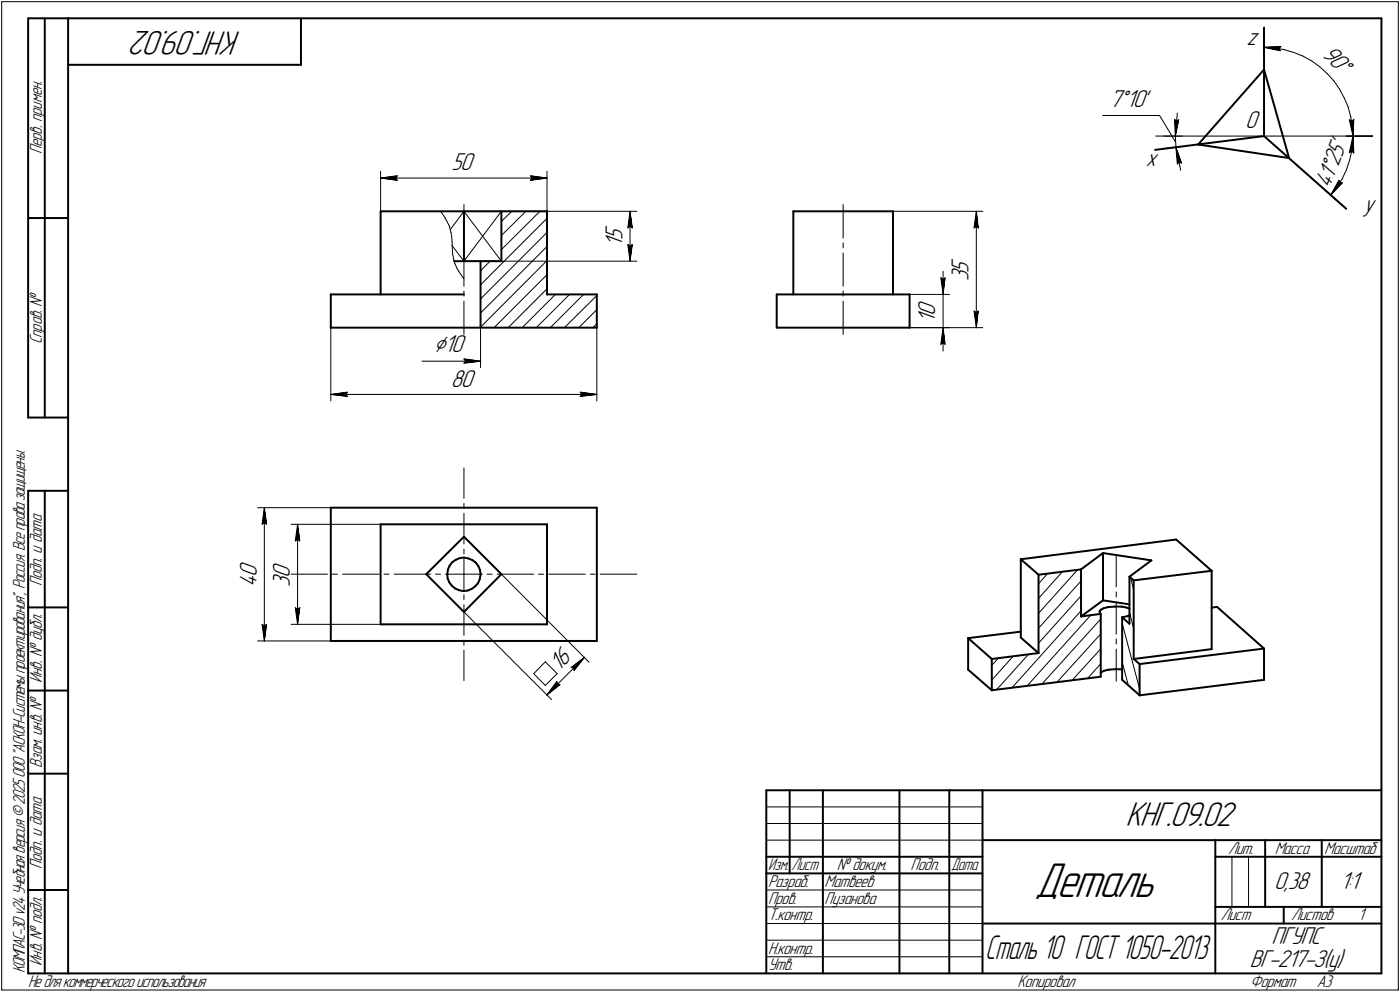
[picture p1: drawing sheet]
<svg xmlns="http://www.w3.org/2000/svg" width="421mm" height="298mm" viewBox="0 0 421 298" stroke-linecap="round" stroke-linejoin="round" font-family="sans-serif">
<g fill="none" stroke="#000" stroke-width=".59">
<path d="M8.5 5.5v120zM8.5 5.5h12zM13.5 5.5v120zM20.5 5.5v287zM20.5 5.5h395zM20.5 19.5h70zM90.5 5.5v14zM380.2 8.3v32.6zM415.5 5.5v287zM380.2 20.9l7.5 26.6zM380.2 20.9l-19.9 22.5zM347.4 45l32.8-4.1z"/>
<path d="M360.3 43.4l27.4 4.1zM380.2 40.9l24.7 21.8zM8.5 65.5h12zM114.5 63.5h50zM114.5 63.5v25zM136.6 78.5h2.9zM139.5 78.5h11.3zM139.5 63.5v15zM144.5 78.5v20zM150.8 63.5v15zM164.5 63.5v25zM238.6 63.5h30z"/>
<path d="M238.6 63.5v25zM268.6 63.5v25zM99.5 88.5v10zM99.5 98.5h80zM99.5 88.5h40zM164.5 88.5h15zM179.5 88.5v10zM233.6 98.5h40zM233.6 88.5h40zM233.6 88.5v10zM273.6 88.5v10zM8.5 125.5h12z"/>
<path d="M8.5 147.5v145zM8.5 147.5h12zM13.5 147.5v145zM99.5 152.6v40zM99.5 152.6h40zM114.5 157.6h25zM114.5 157.6v30zM139.5 152.6h40zM139.5 157.6h25zM164.5 157.6v15zM179.5 152.6v20zM128.2 172.6l11.3 11.3z"/>
<path d="M128.2 172.6l11.3-11.3zM134.5 172.6l.1 1.2zM134.6 173.8l.5 1.2zM134.7 171.2l-.2 1.4zM135.1 175l.8 1zM135.2 170l-.5 1.2zM135.9 176l1 .9zM136 169l1.1-.8zM136 169l-.8 1zM136.9 176.9l1.2 .5zM137.1 168.2l1.2-.5zM138.1 177.4l1.3 .2z"/>
<path d="M138.3 167.7l1.2-.1zM139.4 177.6l1.3-.1zM139.5 167.6l1.3 .2zM139.5 161.3l11.3 11.3zM140.7 177.5l1.2-.5zM140.8 167.8l1.3 .5zM141.9 177l1-.8zM142.1 168.3l1 .8zM143.1 169.1l.7 1zM143.8 175.3l-.9 .9zM143.8 170.1l.6 1.2zM144.3 174.1l-.5 1.2z"/>
<path d="M144.4 171.3l.1 1.3zM144.5 172.7l-.2 1.4zM144.5 172.6v.1zM150.8 172.6l-11.3 11.3zM164.5 172.6v15zM179.5 172.6v20zM307 168.1l5.3 4.6zM307 168.1v23.5zM307 168.1l46.7-6zM312.3 172.7l12.8-1.6zM312.3 172.7v23.6zM325.1 171.1l6.6-4.9z"/>
<path d="M325.1 171.1v14.2zM331.7 166.2l14.6 2.2zM331.7 166.2v14.2zM339.7 173.3l6.6-4.9zM339.7 173.3l1.3 1.1zM339.7 173.3v14.2zM341 174.4l23.4-2.9zM341 174.4v23.6zM353.7 162.1l10.7 9.4zM364.4 171.5v23.6zM8.5 182.5h12zM99.5 192.6h80z"/>
<path d="M114.5 187.6h50zM291.2 191.8l15.8-2zM291.2 191.8l7.1 6.2zM291.2 191.8v9.5zM298.3 198v9.4zM298.3 198l14-1.7zM307 191.6l5.3 4.7zM325.1 185.3l6.6-4.9zM325.1 185.3l5.9-.8zM330.7 183.6v.3zM330.7 183.9l.2 .4zM330.9 184.3l.1 .2z"/>
<path d="M331 184.5v18.9zM331.1 183.2l.8-.4zM331.1 183.2l-.4 .4zM331.7 180.4l8 1.2zM331.9 182.8l1.3-.3zM333.2 182.5l2.1-.2zM335.3 182.3h1.9zM337.2 182.3l1.5 .2zM337.5 185.5l1.6-.3zM337.5 185.5v18.8zM337.5 185.5l2.2 2zM338.7 182.5l1 .4z"/>
<path d="M339.1 185.2l.6-.3zM341 198l23.4-2.9zM341 198l1.7 1.6zM342.7 199.6l37.5-4.7zM342.7 199.6v9.4zM364.4 182.6l1.6-.2zM366 182.4l14.2 12.5zM380.2 194.9v9.4zM8.5 207.5h12zM291.2 201.3l7.1 6.1zM298.3 207.4l32.7-4zM331 202.2l.2-.2z"/>
<path d="M331.2 202l.8-.4zM332 201.6l1.4-.3zM333.4 201.3l2.2-.2zM335.6 201.1l1.9 .1zM337.5 204.3l5.2 4.7zM342.7 209l37.5-4.7zM8.5 232.5h12zM230.5 237.5h185zM230.5 237.5v55zM237.5 237.5v25zM247.5 237.5v55zM270.5 237.5v55z"/>
<path d="M285.5 237.5v55zM295.5 237.5v55zM230.5 257.5h65zM295.5 252.5h120zM365.5 252.5v40zM365.5 257.5h15zM380.5 252.5v20zM380.5 257.5h35zM397.5 252.5v20zM8.5 267.5h12zM230.5 262.5h65zM295.5 277.5h70z"/>
<path d="M365.5 277.5h50zM365.5 272.5h50zM386.1 272.5v5zM8.5 292.5h12zM20.5 292.5h395z"/>
</g>
<g fill="none" stroke="#000" stroke-width=".3">
<path d="M.5 .5v297zM.5 .5h420zM380.2 14.2l5-.2zM380.2 14.2l4.9 1zM380.2 14.2l3 .2zM380.2 8.3v7.9zM383.2 14.4l3 .5zM384.6 14.6l.5 .6zM385.2 14l-.6 .6zM386.2 14.9l2.8 .8zM389 15.7l2.8 1.1zM391.8 16.8l2.7 1.5z"/>
<path d="M394.5 18.3l2.4 1.8zM420.5 .5v297zM331.6 34.7h17.1zM348.7 34.7l4.8 7.9zM353.2 35.9l.6 .5zM353.2 35.9l.3 5zM353.8 36.4l.7-.4zM354.1 34l-.6 6.9zM354.5 36l-1 4.9zM396.9 20.1l2.2 2zM399.1 22.1l2.1 2.2zM401.2 24.3l1.6 2.5z"/>
<path d="M402.8 26.8l1.5 2.7zM404.3 29.5l1.2 2.7zM405.5 32.2l.7 2.9zM405.8 36l1.1 4.9zM405.8 36l.7 .4zM406.2 35.1l.5 3zM406.5 36.4l.7-.5zM406.7 38.1l.2 2.8zM407.2 35.9l-.3 5zM114.5 53.5l5-.7zM114.5 53.5l5 .7zM114.5 53.5h50z"/>
<path d="M114.5 51.5v37zM119 53.5l.5 .7zM119.5 52.8l-.5 .7zM159.5 54.2l5-.7zM159.5 52.8l.5 .7zM159.5 52.8l5 .7zM160 53.5l-.5 .7zM164.5 51.5v37zM347.6 40.9h32.6zM350 40.9h5.4zM350.5 44.6l5.1-.6zM353.5 40.9l.2 3z"/>
<path d="M353.7 44.3l.4 5zM353.7 44.3l1.6 4.7zM353.7 44.3l1.4 6.8zM353.7 43.9v.4zM354.6 48.7l-.5 .6zM354.6 48.7l.7 .3zM380.2 40.9h32.6zM398.7 57.3l6.2 5.4zM402.1 56.2l-1.9 2.4zM402.7 54.2l-2.5 4.4zM402.7 54.2l.2 .7zM402.9 54.9h.8z"/>
<path d="M403.7 54.9l-3.5 3.7zM403.7 53.7l-1.6 2.5zM404.9 40.9h7.9zM405 51l-1.3 2.7zM405.8 45.9l.7-.5zM405.9 48.1l-.9 2.9zM406.5 45.4l.7 .6zM406.6 45.2l-.7 2.9zM406.8 42.2l-.2 3zM406.9 40.9l.3 5.1zM406.9 40.9l-1.1 5zM406.9 40.9l-.1 1.3z"/>
<path d="M132.5 63.5l1.4 1.9zM133.9 65.4l.1 .4zM134 65.8l1.1 2.1zM135.1 67.9l.1 .3zM135.2 68.2l.4 1.6zM135.6 69.8l.2 1.1zM135.8 70.9l.2 1.7zM136 73.8l3.5 4.7zM136 72.6v1.1zM136 73.7l.1 2.7zM136.1 76.4l.4 1.7zM136.5 78.1l.2 .9z"/>
<path d="M136.7 79l.7 1.6zM139.5 61.5v10zM139.5 73v1.5zM139.5 76v10zM139.5 63.5l11.3 15zM139.5 63.5l-4 5.4zM139.5 78.5h52zM139.5 63.5h52zM150.8 63.5l-11.3 15zM150.8 75l11.6-11.5zM150.8 70.8l7.4-7.3zM150.8 66.5l3.1-3z"/>
<path d="M188.8 73.5l.7 5zM188.8 73.5l.7 .5zM188.8 68.5l.7-.5zM189.5 74l.7-.5zM189.5 63.5l.7 5zM189.5 68l.7 .5zM189.5 63.5l-.7 5zM189.5 63.5v15zM190.2 73.5l-.7 5zM253.6 61.5v10zM253.6 73v1.5zM253.6 76v10z"/>
<path d="M268.6 63.5h27zM292.9 68.5l.7-.5zM293.6 63.5l.6 5zM293.6 68l.6 .5zM293.6 63.5l-.7 5zM293.6 63.5v35zM99.5 98.5v22zM137.4 80.6l.5 .8zM137.9 81.4l1.4 2.1zM139.3 83.5l.2 .2zM139.5 87.5v1.5zM139.5 90.5v10z"/>
<path d="M144.5 98.3l20-20zM144.5 94.1l20-20zM144.5 89.8l20-20zM144.5 85.6l20-20zM144.5 81.4l2.9-2.9zM144.5 98.5v12zM148.6 98.5l15.9-16zM152.8 98.5l11.7-11.7zM157.1 98.5l9.9-10zM161.3 98.5l10-10zM165.5 98.5l10-10zM169.8 98.5l9.7-9.7z"/>
<path d="M174.1 98.5l5.4-5.5zM179.5 97.3l-1.2 1.2zM179.5 98.5v22zM253.6 87.5v1.5zM253.6 90.5v10zM273.6 98.5h12zM273.6 88.5h12zM273.6 98.5h22zM283 83.5l.6 .5zM283 83.5l.6 5zM283.6 98.5l-.6 5zM283.6 98.5l.6 5z"/>
<path d="M283.6 98.5v7zM283.6 84l.6-.5zM283.6 81.5v7zM283.6 88.5v10zM284.2 83.5l-.6 5zM292.9 93.5l.7 5zM292.9 93.5l.7 .5zM293.6 94l.6-.5zM294.2 93.5l-.6 5zM99.5 118.5l5-.6zM99.5 118.5l5 .6zM99.5 118.5h80z"/>
<path d="M104 118.5l.5 .6zM104.5 117.9l-.5 .6zM126.9 108.5h17.6zM139.5 109.1l5-.6zM139.5 107.9l.5 .6zM139.5 107.9l5 .6zM140 108.5l-.5 .6zM174.5 119.1l5-.6zM174.5 117.9l.5 .6zM174.5 117.9l5 .6zM175 118.5l-.5 .6zM283 103.5l.6-.5z"/>
<path d="M283.6 103l.6 .5zM77.5 152.6h22zM78.8 157.6l.7-.5zM79.5 152.6l.7 5zM79.5 157.1l.7 .5zM79.5 152.6l-.7 5zM79.5 152.6v40zM87.5 157.6h27zM89.5 157.6l.7 5zM89.5 157.6l-.7 5zM89.5 157.6v30zM139.5 140.6v9.2z"/>
<path d="M139.5 151.3v1.5zM139.5 154.3v9.2zM87.5 172.6h11zM88.8 162.6l.7-.5zM89.5 162.1l.7 .5zM100 172.6h1.5zM103 172.6h11zM115.5 172.6h1.5zM118.5 172.6h11zM131 172.6h1.5zM134 172.6h5.5zM139.5 178.7v1.5z"/>
<path d="M139.5 172.6v4.6zM139.5 165v1.5zM139.5 168v4.6zM139.5 172.6h5.5zM146.5 172.6h1.5zM149.5 172.6h11zM150.8 172.6l26.3 26.4zM162 172.6h1.5zM165 172.6h11zM177.5 172.6h1.5zM180.5 172.6h11zM315 172.4l-2.7 3z"/>
<path d="M319.5 171.8l-7.2 8zM324.1 171.2l-11.8 13.1zM325.1 179.1l-12.8 14.2zM325.1 174.6l-12.8 14.2zM335.7 177.9v1.5zM335.7 166.7v9.7zM340 173.6l1 3.7zM77.5 192.6h22zM78.8 187.6l.7 5zM78.8 187.6l.7 .5zM79.5 188.1l.7-.5zM80.2 187.6l-.7 5z"/>
<path d="M87.5 187.6h27zM88.8 182.6l.7 5zM88.8 182.6l.7 .5zM89.5 183.1l.7-.5zM90.2 182.6l-.7 5zM139.5 195.4v9.2zM139.5 192.4v1.5zM139.5 181.7v9.2zM139.5 183.9l26.4 26.3zM164 198.9l-3.5 3.5zM164 198.9l3.6 3.5zM175.8 197.5l-3.2 4z"/>
<path d="M300.2 197.8l-1.9 2.2zM304.7 197.2l-6.4 7.2zM309.3 196.7l-9.6 10.6zM325.1 183.6l-20.8 23.2zM328 184.9l-19.1 21.3zM331 199.5l-3.9 4.4zM331 195l-8.5 9.4zM331 190.5l-13.1 14.5zM331 186l-17.6 19.6zM335.7 195.1v9.6zM335.7 192v1.5zM335.7 180.8v9.8z"/>
<path d="M337.5 198.9l1.8 7.1zM337.5 187.3l5.2 19.7zM339.7 184l1.3 4.9zM160.5 202.4l3.5 3.6zM164.4 208.9l4-3.2zM164.4 208.9l11.4-11.4zM167.5 204.8l-3.1 4.1zM167.5 204.8l.1 .9zM167.6 202.4l-3.6 3.6zM167.6 205.7h.8zM171.8 200.6l.8 .1zM171.8 200.6l4-3.1z"/>
<path d="M172.6 200.7v.8zM230.5 247.5h65zM230.5 252.5h65zM230.5 242.5h65zM370.5 257.5v15zM375.5 257.5v15zM230.5 267.5h65zM230.5 272.5h65zM230.5 277.5h65zM.5 297.5h420zM230.5 282.5h65zM230.5 287.5h65z"/>
</g>
<g fill="#000" stroke="#000" stroke-width=".3">
<path d="M380.6 14.3h.7zM381 14.4h1.4zM381.4 14.5h2.1zM381.8 14.6h2.8zM382.3 14.6h2.4zM382.6 14.7h2.2zM383 14.8h1.8zM383.5 14.9h1.4zM383.9 15h1.1zM384.3 15.1h.7zM384.7 15.2h.4z"/>
<path d="M383.5 14.1h1.6zM381.8 14.1h3.3zM380.2 14.2h4.8zM381.3 14.3h3.6zM382.4 14.4h2.4zM383.5 14.5h1.2z"/>
<path d="M353.3 36.1h.2zM353.3 36.2h.3zM353.3 36.2h.4zM353.3 36.3h.4zM353.3 36.4h.5zM353.3 36.5h.5zM353.3 36.6h.5zM353.3 36.7h.5zM353.3 36.7h.5zM353.3 36.8h.5zM353.3 36.9h.5zM353.3 37h.5zM353.3 37.1h.5zM353.3 37.2h.5zM353.3 37.3h.5zM353.3 37.3h.5zM353.3 37.4h.5zM353.3 37.5h.5zM353.4 37.6h.3zM353.4 37.7h.3zM353.4 37.8h.3zM353.4 37.8h.3zM353.4 37.9h.3zM353.4 38h.3zM353.4 38.1h.3zM353.4 38.2h.3zM353.4 38.3h.3zM353.4 38.4h.3zM353.4 38.4h.3zM353.4 38.5h.3zM353.4 38.6h.3zM353.4 38.7h.3zM353.4 38.8h.3zM353.4 38.9h.3zM353.4 38.9h.3zM353.4 39h.3zM353.4 39.1h.3zM353.4 39.2h.3zM353.5 39.3h.2zM353.5 39.4h.2zM353.5 39.5h.2zM353.5 39.5h.2zM353.5 39.6h.2zM353.5 39.7h.2z"/>
<path d="M354.2 36.2h.3zM354.2 36.2h.3zM354 36.3h.5zM353.8 36.4h.6zM353.8 36.5h.6zM353.8 36.6h.6zM353.8 36.7h.6zM353.8 36.7h.6zM353.8 36.8h.5zM353.8 36.9h.5zM353.8 37h.5zM353.8 37.1h.5zM353.8 37.2h.5zM353.8 37.3h.4zM353.8 37.3h.4zM353.8 37.4h.4zM353.8 37.5h.4zM353.7 37.6h.5zM353.7 37.7h.5zM353.7 37.8h.5zM353.7 37.8h.5zM353.7 37.9h.5zM353.7 38h.5zM353.7 38.1h.4zM353.7 38.2h.4zM353.7 38.3h.4zM353.7 38.4h.4zM353.7 38.4h.3zM353.7 38.5h.3zM353.7 38.6h.3zM353.7 38.7h.3zM353.7 38.8h.3zM353.7 38.9h.2zM353.7 38.9h.2zM353.7 39h.2zM353.7 39.1h.2zM353.7 39.2h.2zM353.7 39.3h.1zM353.7 39.4h.1zM353.7 39.5h.1zM353.7 39.5h.1zM353.7 39.6h.1zM353.6 39.8h.1zM353.6 39.9h.1zM353.6 40h.1zM353.6 40h.1z"/>
<path d="M405.9 36.2h.2zM405.9 36.2h.3zM405.9 36.3h.5zM406 36.4h.5zM406 36.5h.6zM406 36.6h.6zM406 36.7h.6zM406.1 36.7h.5zM406.1 36.8h.5zM406.1 36.9h.5zM406.1 37h.5zM406.1 37.1h.5zM406.1 37.2h.5zM406.1 37.3h.5zM406.1 37.3h.6zM406.1 37.4h.6zM406.2 37.5h.5zM406.2 37.6h.5zM406.2 37.7h.5zM406.2 37.8h.5zM406.2 37.8h.5zM406.3 37.9h.4zM406.3 38h.4zM406.3 38.1h.4zM406.3 38.2h.4zM406.4 38.3h.3zM406.4 38.4h.3zM406.4 38.4h.3zM406.4 38.5h.3zM406.4 38.6h.3zM406.5 38.7h.2zM406.5 38.8h.2zM406.5 38.9h.2zM406.5 38.9h.2zM406.6 39h.1zM406.6 39.1h.2zM406.6 39.2h.2zM406.6 39.3h.2zM406.6 39.4h.2zM406.7 39.5h.1zM406.7 39.5h.1zM406.7 39.6h.1zM406.7 39.7h.1zM406.7 40h.2zM406.7 40.1h.2z"/>
<path d="M407 36.1h.2zM406.8 36.2h.4zM406.7 36.2h.5zM406.7 36.3h.5zM406.5 36.4h.7zM406.6 36.5h.6zM406.6 36.6h.6zM406.6 36.7h.6zM406.6 36.7h.6zM406.6 36.8h.6zM406.6 36.9h.6zM406.6 37h.6zM406.6 37.1h.6zM406.6 37.2h.6zM406.6 37.3h.6zM406.7 37.3h.5zM406.7 37.4h.5zM406.7 37.5h.5zM406.7 37.6h.4zM406.7 37.7h.4zM406.7 37.8h.4zM406.7 37.8h.4zM406.7 37.9h.4zM406.7 38h.4zM406.7 38.1h.4zM406.7 38.2h.4zM406.7 38.3h.4zM406.7 38.4h.4zM406.7 38.4h.4zM406.7 38.5h.4zM406.7 38.6h.4zM406.7 38.7h.4zM406.7 38.8h.4zM406.7 38.9h.4zM406.7 38.9h.4zM406.7 39h.4zM406.8 39.1h.3zM406.8 39.2h.3zM406.8 39.3h.2zM406.8 39.4h.2zM406.8 39.5h.2zM406.8 39.5h.2zM406.8 39.6h.2zM406.8 39.7h.2zM406.8 39.8h.2zM406.8 39.9h.2zM406.8 40h.2z"/>
<path d="M114.5 53.5h4.5zM115.1 53.6h4zM115.7 53.7h3.5zM116.4 53.8h2.8zM117 53.8h2.3zM117.6 53.9h1.8zM118.3 54h1.1zM118.9 54.1h.6z"/>
<path d="M118.9 52.9h.6zM118.3 53h1.1zM117.6 53.1h1.8zM117 53.2h2.3zM116.4 53.3h2.8zM115.7 53.3h3.5zM115.1 53.4h4z"/>
<path d="M159.6 52.9h.6zM159.7 53h1.1zM159.8 53.1h1.7zM159.8 53.2h2.3zM159.9 53.3h2.7zM159.9 53.3h3.4zM160 53.4h3.9z"/>
<path d="M160 53.5h4.5zM160 53.6h3.9zM159.9 53.7h3.4zM159.9 53.8h2.7zM159.8 53.8h2.3zM159.8 53.9h1.7zM159.7 54h1.1zM159.6 54.1h.6z"/>
<path d="M353.7 45.1h.2zM353.7 45.2h.2zM353.8 45.6h.2zM353.8 45.6h.2zM353.8 45.7h.2zM353.8 45.8h.2zM353.8 45.9h.3zM353.8 46h.3zM353.8 46.1h.3zM353.8 46.1h.3zM353.8 46.2h.3zM353.9 46.3h.3zM353.9 46.4h.3zM353.9 46.5h.3zM353.9 46.6h.3zM353.9 46.7h.3zM353.9 46.7h.3zM353.9 46.8h.3zM353.9 46.9h.3zM353.9 47h.3zM353.9 47.1h.3zM353.9 47.2h.4zM353.9 47.2h.4zM354 47.3h.3zM354 47.4h.3zM354 47.5h.4zM354 47.6h.4zM354 47.7h.4zM354 47.8h.4zM354 47.8h.4zM354 47.9h.5zM354 48h.5zM354 48.1h.5zM354 48.2h.5zM354 48.3h.5zM354.1 48.3h.5zM354.1 48.4h.5zM354.1 48.5h.5zM354.1 48.6h.5zM354.1 48.7h.5zM354.1 48.8h.5zM354.1 48.9h.4zM354.1 48.9h.3zM354.1 49h.2zM354.1 49.1h.1z"/>
<path d="M353.8 45h.2zM353.9 45.3h.2zM353.9 45.4h.2zM353.9 45.5h.2zM354 45.6h.2zM354 45.6h.2zM354 45.7h.2zM354 45.8h.2zM354.1 45.9h.1zM354.1 46h.2zM354.1 46.1h.2zM354.1 46.1h.2zM354.1 46.2h.3zM354.2 46.3h.2zM354.2 46.4h.2zM354.2 46.5h.3zM354.2 46.6h.3zM354.2 46.7h.3zM354.2 46.7h.4zM354.2 46.8h.4zM354.2 46.9h.5zM354.2 47h.5zM354.2 47.1h.5zM354.3 47.2h.5zM354.3 47.2h.5zM354.3 47.3h.5zM354.3 47.4h.5zM354.4 47.5h.4zM354.4 47.6h.4zM354.4 47.7h.5zM354.4 47.8h.5zM354.4 47.8h.5zM354.5 47.9h.5zM354.5 48h.5zM354.5 48.1h.6zM354.5 48.2h.6zM354.5 48.3h.6zM354.6 48.3h.6zM354.6 48.4h.6zM354.6 48.5h.6zM354.6 48.6h.7zM354.6 48.7h.7zM354.8 48.8h.5zM355 48.9h.3zM355.2 48.9h.1z"/>
<path d="M402.6 54.4h.2zM402.6 54.4h.2zM402.5 54.5h.3zM402.5 54.6h.3zM402.4 54.7h.4zM402.4 54.8h.5zM402.3 54.9h.6zM402.3 54.9h.6zM402.3 55h.6zM402.2 55.1h.6zM402.2 55.2h.6zM402.1 55.3h.7zM402.1 55.4h.6zM402 55.5h.6zM402 55.5h.5zM401.9 55.6h.6zM401.8 55.7h.6zM401.8 55.8h.5zM401.7 55.9h.6zM401.7 56h.6zM401.7 56h.5zM401.7 56.1h.4zM401.6 56.2h.4zM401.6 56.3h.4zM401.5 56.4h.4zM401.4 56.5h.4zM401.4 56.6h.3zM401.3 56.6h.4zM401.3 56.7h.4zM401.2 56.8h.4zM401.2 56.9h.3zM401.2 57h.3zM401.2 57.1h.2zM401.1 57.1h.2zM401 57.2h.2zM401 57.3h.2zM400.9 57.4h.3zM400.9 57.5h.2zM400.8 57.6h.2zM400.8 57.7h.2zM400.7 57.7h.2zM400.6 58h.1z"/>
<path d="M402.9 54.9h.8zM402.9 55h.8zM402.8 55.1h.8zM402.8 55.2h.7zM402.8 55.3h.6zM402.7 55.4h.7zM402.6 55.5h.7zM402.5 55.5h.7zM402.5 55.6h.6zM402.4 55.7h.6zM402.3 55.8h.6zM402.3 55.9h.5zM402.3 56h.5zM402.2 56h.5zM402.1 56.1h.5zM402 56.2h.5zM402 56.3h.4zM401.9 56.4h.4zM401.8 56.5h.5zM401.7 56.6h.5zM401.7 56.6h.4zM401.7 56.7h.3zM401.6 56.8h.4zM401.5 56.9h.4zM401.5 57h.3zM401.4 57.1h.3zM401.3 57.1h.4zM401.2 57.2h.4zM401.2 57.3h.3zM401.2 57.4h.2zM401.1 57.5h.2zM401 57.6h.2zM401 57.7h.2zM400.9 57.7h.2zM400.8 57.8h.2zM400.7 57.9h.2z"/>
<path d="M406.7 41.7h.2zM406.7 42.1h.1zM406.7 42.2h.1zM406.7 42.2h.1zM406.7 42.3h.1zM406.7 42.4h.1zM406.6 42.5h.2zM406.6 42.6h.2zM406.6 42.7h.2zM406.6 42.8h.1zM406.5 42.8h.2zM406.5 42.9h.2zM406.5 43h.2zM406.5 43.1h.2zM406.5 43.2h.2zM406.4 43.3h.3zM406.4 43.3h.3zM406.4 43.4h.3zM406.4 43.5h.3zM406.3 43.6h.4zM406.3 43.7h.4zM406.3 43.8h.4zM406.3 43.9h.4zM406.3 43.9h.4zM406.2 44h.5zM406.2 44.1h.5zM406.2 44.2h.5zM406.2 44.3h.5zM406.1 44.4h.6zM406.1 44.4h.6zM406.1 44.5h.5zM406.1 44.6h.5zM406.1 44.7h.5zM406.1 44.8h.5zM406.1 44.9h.5zM406.1 45h.5zM406.1 45h.5zM406 45.1h.6zM406 45.2h.6zM406 45.3h.6zM406 45.4h.5zM406 45.5h.4zM405.9 45.6h.4zM405.9 45.6h.2zM405.9 45.7h.2z"/>
<path d="M406.8 41.8h.2zM406.8 41.9h.2zM406.8 42h.2zM406.8 42.1h.2zM406.8 42.2h.2zM406.8 42.2h.2zM406.8 42.3h.2zM406.8 42.4h.2zM406.8 42.5h.2zM406.8 42.6h.2zM406.8 42.7h.3zM406.7 42.8h.4zM406.7 42.8h.4zM406.7 42.9h.4zM406.7 43h.4zM406.7 43.1h.4zM406.7 43.2h.4zM406.7 43.3h.4zM406.7 43.3h.4zM406.7 43.4h.4zM406.7 43.5h.4zM406.7 43.6h.4zM406.7 43.7h.4zM406.7 43.8h.4zM406.7 43.9h.4zM406.7 43.9h.4zM406.7 44h.4zM406.7 44.1h.4zM406.7 44.2h.4zM406.7 44.3h.4zM406.7 44.4h.5zM406.7 44.4h.5zM406.6 44.5h.6zM406.6 44.6h.6zM406.6 44.7h.6zM406.6 44.8h.6zM406.6 44.9h.6zM406.6 45h.6zM406.6 45h.6zM406.6 45.1h.6zM406.6 45.2h.6zM406.6 45.3h.6zM406.5 45.4h.7zM406.7 45.5h.5zM406.7 45.6h.5zM406.8 45.6h.4zM406.9 45.7h.3zM407 45.8h.2z"/>
<path d="M188.9 73.7h.2zM188.9 73.7h.2zM188.9 73.8h.4zM188.9 73.9h.5zM188.9 74h.6zM188.9 74.1h.6zM189 74.2h.5zM189 74.3h.5zM189 74.3h.5zM189 74.4h.5zM189 74.5h.5zM189 74.6h.5zM189 74.7h.5zM189.1 74.8h.4zM189.1 74.8h.4zM189.1 74.9h.4zM189.1 75h.4zM189.1 75.1h.4zM189.1 75.2h.4zM189.1 75.3h.4zM189.1 75.4h.4zM189.1 75.4h.4zM189.1 75.5h.4zM189.1 75.6h.4zM189.1 75.7h.4zM189.1 75.8h.4zM189.1 75.9h.4zM189.1 75.9h.4zM189.2 76h.3zM189.2 76.1h.3zM189.2 76.2h.3zM189.2 76.3h.3zM189.2 76.4h.3zM189.2 76.5h.3zM189.2 76.5h.3zM189.3 76.6h.2zM189.3 76.7h.2zM189.3 76.8h.2zM189.3 76.9h.2zM189.3 77h.2zM189.3 77h.2zM189.3 77.1h.2zM189.3 77.2h.2z"/>
<path d="M189.3 64.8h.2zM189.3 64.9h.2zM189.3 64.9h.2zM189.3 65h.2zM189.3 65.1h.2zM189.3 65.2h.2zM189.3 65.3h.2zM189.3 65.4h.2zM189.2 65.4h.3zM189.2 65.5h.3zM189.2 65.6h.3zM189.2 65.7h.3zM189.2 65.8h.3zM189.2 65.9h.3zM189.2 66h.3zM189.1 66h.4zM189.1 66.1h.4zM189.1 66.2h.4zM189.1 66.3h.4zM189.1 66.4h.4zM189.1 66.5h.4zM189.1 66.5h.4zM189.1 66.6h.4zM189.1 66.7h.4zM189.1 66.8h.4zM189.1 66.9h.4zM189.1 67h.4zM189.1 67.1h.4zM189.1 67.1h.4zM189.1 67.2h.4zM189 67.3h.5zM189 67.4h.5zM189 67.5h.5zM189 67.6h.5zM189 67.6h.5zM189 67.7h.5zM189 67.8h.5zM188.9 67.9h.6zM188.9 68h.6zM188.9 68.1h.5zM188.9 68.2h.4zM188.9 68.2h.2zM188.9 68.3h.2z"/>
<path d="M189.5 64.2h.2zM189.5 64.3h.2zM189.5 64.3h.2zM189.5 64.4h.2zM189.5 64.5h.2zM189.5 64.6h.2zM189.5 64.7h.2zM189.5 64.8h.2zM189.5 64.9h.2zM189.5 64.9h.2zM189.5 65h.2zM189.5 65.1h.2zM189.5 65.2h.2zM189.5 65.3h.2zM189.5 65.4h.2zM189.5 65.4h.3zM189.5 65.5h.3zM189.5 65.6h.3zM189.5 65.7h.3zM189.5 65.8h.3zM189.5 65.9h.3zM189.5 66h.3zM189.5 66h.4zM189.5 66.1h.4zM189.5 66.2h.4zM189.5 66.3h.4zM189.5 66.4h.4zM189.5 66.5h.4zM189.5 66.5h.4zM189.5 66.6h.5zM189.5 66.7h.5zM189.5 66.8h.5zM189.5 66.9h.5zM189.5 67h.5zM189.5 67.1h.5zM189.5 67.1h.5zM189.5 67.2h.5zM189.5 67.3h.6zM189.5 67.4h.6zM189.5 67.5h.6zM189.5 67.6h.6zM189.5 67.6h.6zM189.5 67.7h.6zM189.5 67.8h.6zM189.5 67.9h.7zM189.5 68h.7zM189.7 68.1h.5zM189.7 68.2h.5zM189.8 68.2h.4zM190 68.3h.2z"/>
<path d="M190 73.7h.2zM189.8 73.7h.4zM189.7 73.8h.5zM189.7 73.9h.5zM189.5 74h.7zM189.5 74.1h.7zM189.5 74.2h.6zM189.5 74.3h.6zM189.5 74.3h.6zM189.5 74.4h.6zM189.5 74.5h.6zM189.5 74.6h.6zM189.5 74.7h.6zM189.5 74.8h.5zM189.5 74.8h.5zM189.5 74.9h.5zM189.5 75h.5zM189.5 75.1h.5zM189.5 75.2h.5zM189.5 75.3h.5zM189.5 75.4h.5zM189.5 75.4h.4zM189.5 75.5h.4zM189.5 75.6h.4zM189.5 75.7h.4zM189.5 75.8h.4zM189.5 75.9h.4zM189.5 75.9h.4zM189.5 76h.3zM189.5 76.1h.3zM189.5 76.2h.3zM189.5 76.3h.3zM189.5 76.4h.3zM189.5 76.5h.3zM189.5 76.5h.3zM189.5 76.6h.2zM189.5 76.7h.2zM189.5 76.8h.2zM189.5 76.9h.2zM189.5 77h.2zM189.5 77h.2zM189.5 77.1h.2zM189.5 77.2h.2zM189.5 77.3h.2zM189.5 77.4h.2zM189.5 77.5h.2zM189.5 77.6h.2zM189.5 77.6h.2zM189.5 77.7h.2zM189.5 77.8h.2z"/>
<path d="M293.5 64.8h.1zM293.5 64.9h.1zM293.5 64.9h.1zM293.5 65h.1zM293.5 65.1h.1zM293.5 65.2h.1zM293.5 65.3h.1zM293.5 65.4h.1zM293.4 65.4h.2zM293.4 65.5h.2zM293.4 65.6h.2zM293.4 65.7h.2zM293.4 65.8h.2zM293.4 65.9h.2zM293.4 66h.2zM293.3 66h.3zM293.3 66.1h.3zM293.3 66.2h.3zM293.3 66.3h.3zM293.3 66.4h.3zM293.3 66.5h.3zM293.3 66.5h.3zM293.2 66.6h.4zM293.2 66.7h.4zM293.2 66.8h.4zM293.2 66.9h.4zM293.2 67h.4zM293.2 67.1h.4zM293.2 67.1h.4zM293.2 67.2h.4zM293.1 67.3h.5zM293.1 67.4h.5zM293.1 67.5h.5zM293.1 67.6h.5zM293.1 67.6h.5zM293.1 67.7h.5zM293.1 67.8h.5zM293 67.9h.6zM293 68h.6zM293 68.1h.5zM293 68.2h.5zM293 68.2h.3zM293 68.3h.2z"/>
<path d="M293.6 64.3h.2zM293.6 64.3h.2zM293.6 64.4h.2zM293.6 64.5h.2zM293.6 64.6h.2zM293.6 64.7h.2zM293.6 64.8h.2zM293.6 64.9h.2zM293.6 64.9h.3zM293.6 65h.3zM293.6 65.1h.3zM293.6 65.2h.3zM293.6 65.3h.3zM293.6 65.4h.3zM293.6 65.4h.3zM293.6 65.5h.3zM293.6 65.6h.3zM293.6 65.7h.4zM293.6 65.8h.4zM293.6 65.9h.4zM293.6 66h.4zM293.6 66h.4zM293.6 66.1h.4zM293.6 66.2h.4zM293.6 66.3h.4zM293.6 66.4h.4zM293.6 66.5h.4zM293.6 66.5h.4zM293.6 66.6h.4zM293.6 66.7h.4zM293.6 66.8h.4zM293.6 66.9h.4zM293.6 67h.4zM293.6 67.1h.4zM293.6 67.1h.5zM293.6 67.2h.5zM293.6 67.3h.5zM293.6 67.4h.5zM293.6 67.5h.5zM293.6 67.6h.5zM293.6 67.6h.5zM293.6 67.7h.5zM293.6 67.8h.6zM293.6 67.9h.6zM293.6 68h.6zM293.8 68.1h.4zM293.9 68.2h.3zM294 68.2h.2zM294 68.3h.2z"/>
<path d="M283 83.7h.2zM283 83.7h.3zM283 83.8h.5zM283 83.9h.5zM283 84h.6zM283 84.1h.6zM283.1 84.2h.5zM283.1 84.2h.5zM283.1 84.3h.5zM283.1 84.4h.5zM283.1 84.5h.5zM283.1 84.6h.5zM283.1 84.7h.5zM283.2 84.8h.4zM283.2 84.8h.4zM283.2 84.9h.4zM283.2 85h.4zM283.2 85.1h.4zM283.2 85.2h.4zM283.2 85.3h.4zM283.2 85.3h.4zM283.3 85.4h.3zM283.3 85.5h.3zM283.3 85.6h.3zM283.3 85.7h.3zM283.3 85.8h.3zM283.3 85.9h.3zM283.3 85.9h.3zM283.4 86h.2zM283.4 86.1h.2zM283.4 86.2h.2zM283.4 86.3h.2zM283.4 86.4h.2zM283.4 86.4h.2zM283.4 86.5h.2zM283.5 86.6h.1zM283.5 86.7h.1zM283.5 86.8h.1zM283.5 86.9h.1zM283.5 87h.1zM283.5 87h.1zM283.5 87.1h.1zM283.5 87.2h.1z"/>
<path d="M283.5 99.7h.1zM283.5 99.8h.1zM283.5 99.9h.1zM283.5 100h.1zM283.5 100.1h.1zM283.5 100.2h.1zM283.5 100.2h.1zM283.5 100.3h.1zM283.4 100.4h.2zM283.4 100.5h.2zM283.4 100.6h.2zM283.4 100.7h.2zM283.4 100.8h.2zM283.4 100.8h.2zM283.4 100.9h.2zM283.3 101h.3zM283.3 101.1h.3zM283.3 101.2h.3zM283.3 101.3h.3zM283.3 101.3h.3zM283.3 101.4h.3zM283.3 101.5h.3zM283.2 101.6h.4zM283.2 101.7h.4zM283.2 101.8h.4zM283.2 101.9h.4zM283.2 101.9h.4zM283.2 102h.4zM283.2 102.1h.4zM283.2 102.2h.4zM283.1 102.3h.5zM283.1 102.4h.5zM283.1 102.4h.5zM283.1 102.5h.5zM283.1 102.6h.5zM283.1 102.7h.5zM283.1 102.8h.5zM283 102.9h.6zM283 103h.6zM283 103h.6zM283 103.1h.5zM283 103.2h.4zM283 103.3h.3z"/>
<path d="M283.6 99.2h.2zM283.6 99.3h.2zM283.6 99.4h.2zM283.6 99.5h.2zM283.6 99.6h.2zM283.6 99.7h.2zM283.6 99.7h.2zM283.6 99.8h.2zM283.6 99.9h.3zM283.6 100h.3zM283.6 100.1h.3zM283.6 100.2h.3zM283.6 100.2h.3zM283.6 100.3h.3zM283.6 100.4h.3zM283.6 100.5h.3zM283.6 100.6h.3zM283.6 100.7h.4zM283.6 100.8h.4zM283.6 100.8h.4zM283.6 100.9h.4zM283.6 101h.4zM283.6 101.1h.4zM283.6 101.2h.4zM283.6 101.3h.4zM283.6 101.3h.5zM283.6 101.4h.5zM283.6 101.5h.5zM283.6 101.6h.5zM283.6 101.7h.5zM283.6 101.8h.5zM283.6 101.9h.5zM283.6 101.9h.5zM283.6 102h.5zM283.6 102.1h.5zM283.6 102.2h.5zM283.6 102.3h.5zM283.6 102.4h.5zM283.6 102.4h.5zM283.6 102.5h.5zM283.6 102.6h.5zM283.6 102.7h.5zM283.6 102.8h.6zM283.6 102.9h.6zM283.6 103h.6zM283.6 103h.6zM283.8 103.1h.4zM283.9 103.2h.3zM284.1 103.3h.1z"/>
<path d="M284.1 83.7h.1zM284 83.7h.2zM283.9 83.8h.3zM283.8 83.9h.4zM283.6 84h.6zM283.6 84.1h.6zM283.6 84.2h.6zM283.6 84.2h.5zM283.6 84.3h.5zM283.6 84.4h.5zM283.6 84.5h.5zM283.6 84.6h.5zM283.6 84.7h.5zM283.6 84.8h.5zM283.6 84.8h.5zM283.6 84.9h.5zM283.6 85h.5zM283.6 85.1h.5zM283.6 85.2h.5zM283.6 85.3h.5zM283.6 85.3h.5zM283.6 85.4h.5zM283.6 85.5h.5zM283.6 85.6h.5zM283.6 85.7h.4zM283.6 85.8h.4zM283.6 85.9h.4zM283.6 85.9h.4zM283.6 86h.4zM283.6 86.1h.4zM283.6 86.2h.4zM283.6 86.3h.4zM283.6 86.4h.3zM283.6 86.4h.3zM283.6 86.5h.3zM283.6 86.6h.3zM283.6 86.7h.3zM283.6 86.8h.3zM283.6 86.9h.3zM283.6 87h.3zM283.6 87h.3zM283.6 87.1h.2zM283.6 87.2h.2zM283.6 87.3h.2zM283.6 87.4h.2zM283.6 87.5h.2zM283.6 87.5h.2zM283.6 87.6h.2zM283.6 87.7h.2z"/>
<path d="M293 93.6h.2zM293 93.7h.3zM293 93.8h.5zM293 93.9h.5zM293 94h.6zM293 94.1h.6zM293.1 94.1h.5zM293.1 94.2h.5zM293.1 94.3h.5zM293.1 94.4h.5zM293.1 94.5h.5zM293.1 94.6h.5zM293.1 94.7h.5zM293.2 94.7h.4zM293.2 94.8h.4zM293.2 94.9h.4zM293.2 95h.4zM293.2 95.1h.4zM293.2 95.2h.4zM293.2 95.2h.4zM293.2 95.3h.4zM293.3 95.4h.3zM293.3 95.5h.3zM293.3 95.6h.3zM293.3 95.7h.3zM293.3 95.8h.3zM293.3 95.8h.3zM293.3 95.9h.3zM293.4 96h.2zM293.4 96.1h.2zM293.4 96.2h.2zM293.4 96.3h.2zM293.4 96.4h.2zM293.4 96.4h.2zM293.4 96.5h.2zM293.5 96.6h.1zM293.5 96.7h.1zM293.5 96.8h.1zM293.5 96.9h.1zM293.5 96.9h.1zM293.5 97h.1zM293.5 97.1h.1zM293.5 97.2h.1z"/>
<path d="M294 93.6h.2zM294 93.7h.2zM293.9 93.8h.3zM293.8 93.9h.4zM293.6 94h.6zM293.6 94.1h.6zM293.6 94.1h.6zM293.6 94.2h.5zM293.6 94.3h.5zM293.6 94.4h.5zM293.6 94.5h.5zM293.6 94.6h.5zM293.6 94.7h.5zM293.6 94.7h.5zM293.6 94.8h.5zM293.6 94.9h.4zM293.6 95h.4zM293.6 95.1h.4zM293.6 95.2h.4zM293.6 95.2h.4zM293.6 95.3h.4zM293.6 95.4h.4zM293.6 95.5h.4zM293.6 95.6h.4zM293.6 95.7h.4zM293.6 95.8h.4zM293.6 95.8h.4zM293.6 95.9h.4zM293.6 96h.4zM293.6 96.1h.4zM293.6 96.2h.4zM293.6 96.3h.4zM293.6 96.4h.3zM293.6 96.4h.3zM293.6 96.5h.3zM293.6 96.6h.3zM293.6 96.7h.3zM293.6 96.8h.3zM293.6 96.9h.3zM293.6 96.9h.3zM293.6 97h.3zM293.6 97.1h.2zM293.6 97.2h.2zM293.6 97.3h.2zM293.6 97.4h.2zM293.6 97.5h.2zM293.6 97.5h.2zM293.6 97.6h.2zM293.6 97.7h.2z"/>
<path d="M99.5 118.5h4.5zM100.2 118.6h3.9zM100.9 118.7h3.2zM101.7 118.8h2.5zM102.4 118.9h1.9zM103.1 119h1.3zM103.8 119h.7z"/>
<path d="M103.9 117.9h.6zM103.3 118h1.1zM102.6 118.1h1.7zM102 118.2h2.2zM101.4 118.3h2.8zM100.8 118.4h3.3zM100.2 118.4h3.9z"/>
<path d="M139.6 107.9h.6zM139.7 108h1.1zM139.8 108.1h1.7zM139.8 108.2h2.3zM139.9 108.3h2.8zM140 108.4h3.3zM140 108.5h3.9z"/>
<path d="M140 108.5h4.5zM140 108.6h3.8zM140 108.7h3.2zM139.9 108.8h2.5zM139.8 108.9h1.9zM139.7 109h1.3zM139.6 109.1h.7z"/>
<path d="M174.6 117.9h.6zM174.7 118h1.1zM174.8 118.1h1.6zM174.8 118.2h2.2zM174.8 118.3h2.8zM174.9 118.4h3.4zM175 118.4h3.9z"/>
<path d="M175 118.5h4.5zM175 118.6h3.8zM174.9 118.7h3.2zM174.8 118.8h2.6zM174.8 118.9h1.9zM174.7 119h1.2zM174.6 119h.7z"/>
<path d="M79.3 153.8h.2zM79.3 153.9h.2zM79.3 154h.2zM79.3 154.1h.2zM79.3 154.2h.2zM79.3 154.3h.2zM79.3 154.3h.2zM79.3 154.4h.2zM79.2 154.5h.3zM79.2 154.6h.3zM79.2 154.7h.3zM79.2 154.8h.3zM79.2 154.9h.3zM79.2 154.9h.3zM79.2 155h.3zM79.2 155.1h.3zM79.2 155.2h.3zM79.2 155.3h.3zM79.2 155.4h.3zM79.2 155.4h.3zM79.2 155.5h.3zM79.2 155.6h.3zM79.1 155.7h.4zM79.1 155.8h.4zM79.1 155.9h.4zM79.1 156h.4zM79.1 156h.4zM79.1 156.1h.4zM79.1 156.2h.4zM79.1 156.3h.4zM79 156.4h.5zM79 156.5h.5zM79 156.5h.5zM79 156.6h.5zM79 156.7h.5zM79 156.8h.5zM79 156.9h.5zM78.9 157h.6zM78.9 157.1h.6zM78.9 157.1h.5zM78.9 157.2h.4zM78.9 157.3h.3zM78.9 157.4h.2z"/>
<path d="M79.5 153.2h.2zM79.5 153.3h.2zM79.5 153.4h.2zM79.5 153.5h.2zM79.5 153.6h.2zM79.5 153.7h.2zM79.5 153.8h.2zM79.5 153.8h.3zM79.5 153.9h.3zM79.5 154h.3zM79.5 154.1h.3zM79.5 154.2h.3zM79.5 154.3h.3zM79.5 154.3h.3zM79.5 154.4h.3zM79.5 154.5h.3zM79.5 154.6h.3zM79.5 154.7h.3zM79.5 154.8h.3zM79.5 154.9h.3zM79.5 154.9h.3zM79.5 155h.3zM79.5 155.1h.4zM79.5 155.2h.4zM79.5 155.3h.4zM79.5 155.4h.4zM79.5 155.4h.4zM79.5 155.5h.4zM79.5 155.6h.4zM79.5 155.7h.5zM79.5 155.8h.5zM79.5 155.9h.5zM79.5 156h.5zM79.5 156h.5zM79.5 156.1h.5zM79.5 156.2h.5zM79.5 156.3h.5zM79.5 156.4h.6zM79.5 156.5h.6zM79.5 156.5h.6zM79.5 156.6h.6zM79.5 156.7h.6zM79.5 156.8h.6zM79.5 156.9h.6zM79.5 157h.7zM79.5 157.1h.7zM79.7 157.1h.5zM79.8 157.2h.4zM79.8 157.3h.4zM80 157.4h.2z"/>
<path d="M89.3 158.8h.2zM89.3 158.9h.2zM89.3 159h.2zM89.3 159.1h.2zM89.3 159.2h.2zM89.3 159.3h.2zM89.3 159.3h.2zM89.3 159.4h.2zM89.2 159.5h.3zM89.2 159.6h.3zM89.2 159.7h.3zM89.2 159.8h.3zM89.2 159.9h.3zM89.2 159.9h.3zM89.2 160h.3zM89.2 160.1h.3zM89.2 160.2h.3zM89.2 160.3h.3zM89.2 160.4h.3zM89.2 160.4h.3zM89.2 160.5h.3zM89.2 160.6h.3zM89.1 160.7h.4zM89.1 160.8h.4zM89.1 160.9h.4zM89.1 161h.4zM89.1 161h.4zM89.1 161.1h.4zM89.1 161.2h.4zM89.1 161.3h.4zM89 161.4h.5zM89 161.5h.5zM89 161.5h.5zM89 161.6h.5zM89 161.7h.5zM89 161.8h.5zM89 161.9h.5zM88.9 162h.6zM88.9 162.1h.6zM88.9 162.1h.5zM88.9 162.2h.4zM88.9 162.3h.3zM88.9 162.4h.2z"/>
<path d="M89.5 158.2h.2zM89.5 158.3h.2zM89.5 158.4h.2zM89.5 158.5h.2zM89.5 158.6h.2zM89.5 158.7h.2zM89.5 158.7h.2zM89.5 158.8h.2zM89.5 158.9h.2zM89.5 159h.2zM89.5 159.1h.2zM89.5 159.2h.2zM89.5 159.3h.2zM89.5 159.3h.2zM89.5 159.4h.2zM89.5 159.5h.3zM89.5 159.6h.3zM89.5 159.7h.3zM89.5 159.8h.3zM89.5 159.9h.3zM89.5 159.9h.3zM89.5 160h.3zM89.5 160.1h.4zM89.5 160.2h.4zM89.5 160.3h.4zM89.5 160.4h.4zM89.5 160.4h.4zM89.5 160.5h.4zM89.5 160.6h.4zM89.5 160.7h.5zM89.5 160.8h.5zM89.5 160.9h.5zM89.5 161h.5zM89.5 161h.5zM89.5 161.1h.5zM89.5 161.2h.5zM89.5 161.3h.5zM89.5 161.4h.6zM89.5 161.5h.6zM89.5 161.5h.6zM89.5 161.6h.6zM89.5 161.7h.6zM89.5 161.8h.6zM89.5 161.9h.6zM89.5 162h.7zM89.5 162.1h.7zM89.7 162.1h.5zM89.7 162.2h.5zM89.8 162.3h.4zM90 162.4h.2z"/>
<path d="M78.9 187.8h.2zM78.9 187.9h.3zM78.9 188h.4zM78.9 188h.5zM78.9 188.1h.6zM78.9 188.2h.6zM79 188.3h.5zM79 188.4h.5zM79 188.5h.5zM79 188.6h.5zM79 188.6h.5zM79 188.7h.5zM79 188.8h.5zM79.1 188.9h.4zM79.1 189h.4zM79.1 189.1h.4zM79.1 189.1h.4zM79.1 189.2h.4zM79.1 189.3h.4zM79.1 189.4h.4zM79.1 189.5h.4zM79.2 189.6h.3zM79.2 189.7h.3zM79.2 189.7h.3zM79.2 189.8h.3zM79.2 189.9h.3zM79.2 190h.3zM79.2 190.1h.3zM79.2 190.2h.3zM79.2 190.2h.3zM79.2 190.3h.3zM79.2 190.4h.3zM79.2 190.5h.3zM79.2 190.6h.3zM79.2 190.7h.3zM79.3 190.8h.2zM79.3 190.8h.2zM79.3 190.9h.2zM79.3 191h.2zM79.3 191.1h.2zM79.3 191.2h.2zM79.3 191.3h.2zM79.3 191.3h.2z"/>
<path d="M80 187.8h.2zM79.8 187.9h.4zM79.8 188h.4zM79.7 188h.5zM79.5 188.1h.7zM79.5 188.2h.7zM79.5 188.3h.6zM79.5 188.4h.6zM79.5 188.5h.6zM79.5 188.6h.6zM79.5 188.6h.6zM79.5 188.7h.6zM79.5 188.8h.6zM79.5 188.9h.5zM79.5 189h.5zM79.5 189.1h.5zM79.5 189.1h.5zM79.5 189.2h.5zM79.5 189.3h.5zM79.5 189.4h.5zM79.5 189.5h.5zM79.5 189.6h.4zM79.5 189.7h.4zM79.5 189.7h.4zM79.5 189.8h.4zM79.5 189.9h.4zM79.5 190h.4zM79.5 190.1h.4zM79.5 190.2h.3zM79.5 190.2h.3zM79.5 190.3h.3zM79.5 190.4h.3zM79.5 190.5h.3zM79.5 190.6h.3zM79.5 190.7h.3zM79.5 190.8h.3zM79.5 190.8h.3zM79.5 190.9h.3zM79.5 191h.3zM79.5 191.1h.3zM79.5 191.2h.3zM79.5 191.3h.3zM79.5 191.3h.3zM79.5 191.4h.2zM79.5 191.5h.2zM79.5 191.6h.2zM79.5 191.7h.2zM79.5 191.8h.2zM79.5 191.9h.2zM79.5 191.9h.2z"/>
<path d="M88.9 182.8h.2zM88.9 182.9h.3zM88.9 183h.4zM88.9 183h.5zM88.9 183.1h.6zM88.9 183.2h.6zM89 183.3h.5zM89 183.4h.5zM89 183.5h.5zM89 183.6h.5zM89 183.6h.5zM89 183.7h.5zM89 183.8h.5zM89.1 183.9h.4zM89.1 184h.4zM89.1 184.1h.4zM89.1 184.1h.4zM89.1 184.2h.4zM89.1 184.3h.4zM89.1 184.4h.4zM89.1 184.5h.4zM89.2 184.6h.3zM89.2 184.7h.3zM89.2 184.7h.3zM89.2 184.8h.3zM89.2 184.9h.3zM89.2 185h.3zM89.2 185.1h.3zM89.2 185.2h.3zM89.2 185.3h.3zM89.2 185.3h.3zM89.2 185.4h.3zM89.2 185.5h.3zM89.2 185.6h.3zM89.2 185.7h.3zM89.3 185.8h.2zM89.3 185.8h.2zM89.3 185.9h.2zM89.3 186h.2zM89.3 186.1h.2zM89.3 186.2h.2zM89.3 186.3h.2zM89.3 186.4h.2z"/>
<path d="M90 182.8h.2zM89.8 182.9h.4zM89.7 183h.5zM89.7 183h.5zM89.5 183.1h.7zM89.5 183.2h.7zM89.5 183.3h.6zM89.5 183.4h.6zM89.5 183.5h.6zM89.5 183.6h.6zM89.5 183.6h.6zM89.5 183.7h.6zM89.5 183.8h.6zM89.5 183.9h.5zM89.5 184h.5zM89.5 184.1h.5zM89.5 184.1h.5zM89.5 184.2h.5zM89.5 184.3h.5zM89.5 184.4h.5zM89.5 184.5h.5zM89.5 184.6h.4zM89.5 184.7h.4zM89.5 184.7h.4zM89.5 184.8h.4zM89.5 184.9h.4zM89.5 185h.4zM89.5 185.1h.4zM89.5 185.2h.3zM89.5 185.3h.3zM89.5 185.3h.3zM89.5 185.4h.3zM89.5 185.5h.3zM89.5 185.6h.3zM89.5 185.7h.3zM89.5 185.8h.2zM89.5 185.8h.2zM89.5 185.9h.2zM89.5 186h.2zM89.5 186.1h.2zM89.5 186.2h.2zM89.5 186.3h.2zM89.5 186.4h.2zM89.5 186.4h.2zM89.5 186.5h.2zM89.5 186.6h.2zM89.5 186.7h.2zM89.5 186.8h.2zM89.5 186.9h.2zM89.5 186.9h.2z"/>
<path d="M175 198.1h.2zM174.9 198.2h.2zM174.8 198.3h.2zM174.7 198.4h.2zM174.6 198.5h.2zM174.5 198.5h.3zM174.4 198.6h.3zM174.2 198.7h.4zM174.2 198.8h.3zM174.1 198.9h.3zM173.9 199h.4zM173.8 199.1h.4zM173.7 199.1h.5zM173.6 199.2h.5zM173.5 199.3h.5zM173.4 199.4h.5zM173.2 199.5h.6zM173.1 199.6h.6zM173.1 199.6h.6zM173 199.7h.6zM172.8 199.8h.7zM172.7 199.9h.7zM172.6 200h.7zM172.5 200.1h.7zM172.4 200.2h.7zM172.3 200.2h.8zM172.1 200.3h.9zM172 200.4h.9zM172 200.5h.8zM171.8 200.6h.9zM172.2 200.7h.4z"/>
<path d="M175.3 198h.2zM175.3 198h.1zM175.2 198.1h.1zM175.1 198.2h.2zM175 198.3h.2zM174.9 198.4h.3zM174.8 198.5h.3zM174.8 198.5h.2zM174.7 198.6h.2zM174.6 198.7h.2zM174.5 198.8h.3zM174.4 198.9h.4zM174.3 199h.4zM174.2 199.1h.4zM174.2 199.1h.4zM174.1 199.2h.4zM174 199.3h.4zM173.9 199.4h.4zM173.8 199.5h.4zM173.7 199.6h.5zM173.7 199.6h.5zM173.6 199.7h.5zM173.5 199.8h.5zM173.4 199.9h.5zM173.3 200h.6zM173.2 200.1h.6zM173.1 200.2h.6zM173.1 200.2h.6zM173 200.3h.7zM172.9 200.4h.7zM172.8 200.5h.7zM172.7 200.6h.7zM172.6 200.7h.7zM172.6 200.7h.7zM172.6 200.8h.6zM172.6 200.9h.5zM172.6 201h.5zM172.6 201.1h.4zM172.6 201.2h.4zM172.6 201.3h.3zM172.6 201.3h.2z"/>
<path d="M167.4 205h.2zM167.3 205.1h.3zM167.2 205.1h.4zM167.2 205.2h.4zM167.1 205.3h.5zM167 205.4h.6zM167 205.5h.6zM167 205.6h.6zM166.9 205.7h.7zM166.8 205.7h.8zM166.7 205.8h.8zM166.7 205.9h.7zM166.6 206h.7zM166.5 206.1h.7zM166.5 206.2h.6zM166.5 206.2h.5zM166.4 206.3h.6zM166.3 206.4h.6zM166.2 206.5h.6zM166.2 206.6h.5zM166.1 206.7h.5zM166 206.8h.5zM165.9 206.8h.6zM165.9 206.9h.5zM165.9 207h.4zM165.8 207.1h.4zM165.7 207.2h.4zM165.7 207.3h.3zM165.6 207.3h.3zM165.5 207.4h.4zM165.4 207.5h.4zM165.4 207.6h.3zM165.4 207.7h.2zM165.3 207.8h.2zM165.2 207.9h.2zM165.2 207.9h.2zM165.1 208h.2zM165 208.1h.2zM164.9 208.2h.2z"/>
<path d="M167.6 205.7h.8zM167.5 205.8h.8zM167.4 205.9h.8zM167.3 206h.8zM167.2 206.1h.8zM167.1 206.2h.8zM167 206.2h.8zM167 206.3h.7zM166.9 206.4h.7zM166.8 206.5h.7zM166.7 206.6h.7zM166.6 206.7h.7zM166.5 206.8h.6zM166.5 206.8h.5zM166.4 206.9h.6zM166.3 207h.5zM166.2 207.1h.5zM166.1 207.2h.5zM166 207.3h.5zM165.9 207.3h.5zM165.9 207.4h.4zM165.8 207.5h.4zM165.7 207.6h.4zM165.6 207.7h.3zM165.5 207.8h.4zM165.4 207.9h.4zM165.4 207.9h.2zM165.3 208h.2zM165.2 208.1h.2zM165.1 208.2h.3zM165 208.3h.2zM164.9 208.4h.2zM164.8 208.4h.2zM164.8 208.5h.1z"/>
</g>
<text font-size="15.6" x="311.1" y="269.4">Деталь</text>
<g font-size="10.9">
<text x="72.5" y="9.4" transform="rotate(-180 72.5 9.4)">КНГ.09.02</text>
<text x="338.5" y="248.1">КНГ.09.02</text>
</g>
<text font-size="10.7" x="296.3" y="288.1">Сталь 10 ГОСТ 1050-2013</text>
<g font-size="7.8">
<text x="374.8" y="13.5">z</text>
<text x="397.3" y="16.6" transform="rotate(45 397.3 16.6)">90°</text>
<text x="333.6" y="32.1">7°10'</text>
<text x="374.5" y="38.5">O</text>
<text x="135.8" y="51.2">50</text>
<text x="344.7" y="49.9">x</text>
<text x="400" y="56.8" transform="rotate(-69 400 56.8)">41°25'</text>
<text x="410.1" y="63.7">y</text>
<text x="187.2" y="74.2" transform="rotate(-90 187.2 74.2)">15</text>
<text x="291.3" y="84.6" transform="rotate(-90 291.3 84.6)">35</text>
<text x="281.3" y="96.9" transform="rotate(-90 281.3 96.9)">10</text>
<text x="130.5" y="105.9">⌀10</text>
<text x="135.6" y="116.2">80</text>
<text x="77.2" y="176.5" transform="rotate(-90 77.2 176.5)">40</text>
<text x="87.2" y="176.3" transform="rotate(-90 87.2 176.3)">30</text>
<text x="168.1" y="202" transform="rotate(-45 168.1 202)">16</text>
<text x="383.2" y="267.2">0,38</text>
<text x="403.1" y="267.2">1:1</text>
<text x="382.4" y="283.7">ПГУПС</text>
<text x="375.9" y="290.7">ВГ-217-З(у)</text>
</g>
<g font-size="5.4">
<text x="12.6" y="46.3" transform="rotate(-90 12.6 46.3)">Перв. примен.</text>
<text x="12.6" y="103.4" transform="rotate(-90 12.6 103.4)">Справ. №</text>
<text x="12.6" y="176.1" transform="rotate(-90 12.6 176.1)">Подп. и дата</text>
<text x="12.6" y="205.2" transform="rotate(-90 12.6 205.2)">Инв. № дубл.</text>
<text x="12.6" y="230.9" transform="rotate(-90 12.6 230.9)">Взам. инв. №</text>
<text x="369.3" y="256.6">Лит.</text>
<text x="383.4" y="256.6">Масса</text>
<text x="398.3" y="256.6">Масштаб</text>
<text x="12.6" y="261.1" transform="rotate(-90 12.6 261.1)">Подп. и дата</text>
<text x="251.6" y="261.6">№ докум.</text>
<text x="273.9" y="261.6">Подп.</text>
<text x="231" y="266.6">Разраб.</text>
<text x="248" y="266.6">Матвеев</text>
<text x="231" y="271.6">Пров.</text>
<text x="248" y="271.6">Пузанова</text>
<text x="231" y="276.6">Т.контр.</text>
<text x="367.1" y="276.6">Лист</text>
<text x="388.3" y="276.6">Листов</text>
<text x="408.5" y="276.6">1</text>
<text x="231" y="286.6">Н.контр.</text>
<text x="7.5" y="292.5" transform="rotate(-90 7.5 292.5)">КОМПАС-3Dv24Учебнаяверсия©2025ООО&quot;АСКОН-Системыпроектирования&quot;, Россия. Всеправазащищены.</text>
<text x="12.6" y="290.2" transform="rotate(-90 12.6 290.2)">Инв. № подл.</text>
<text x="231" y="291.6">Утв.</text>
<text x="8.5" y="296.7">Недлякоммерческогоиспользования</text>
<text x="306" y="296.6">Копировал</text>
<text x="376" y="296.6">Формат</text>
<text x="396" y="296.6">A3</text>
</g>
<g font-size="5.3">
<text x="231.1" y="261.6">Изм.</text>
<text x="238.1" y="261.6">Лист</text>
<text x="286.1" y="261.6">Дата</text>
</g>
</svg>
